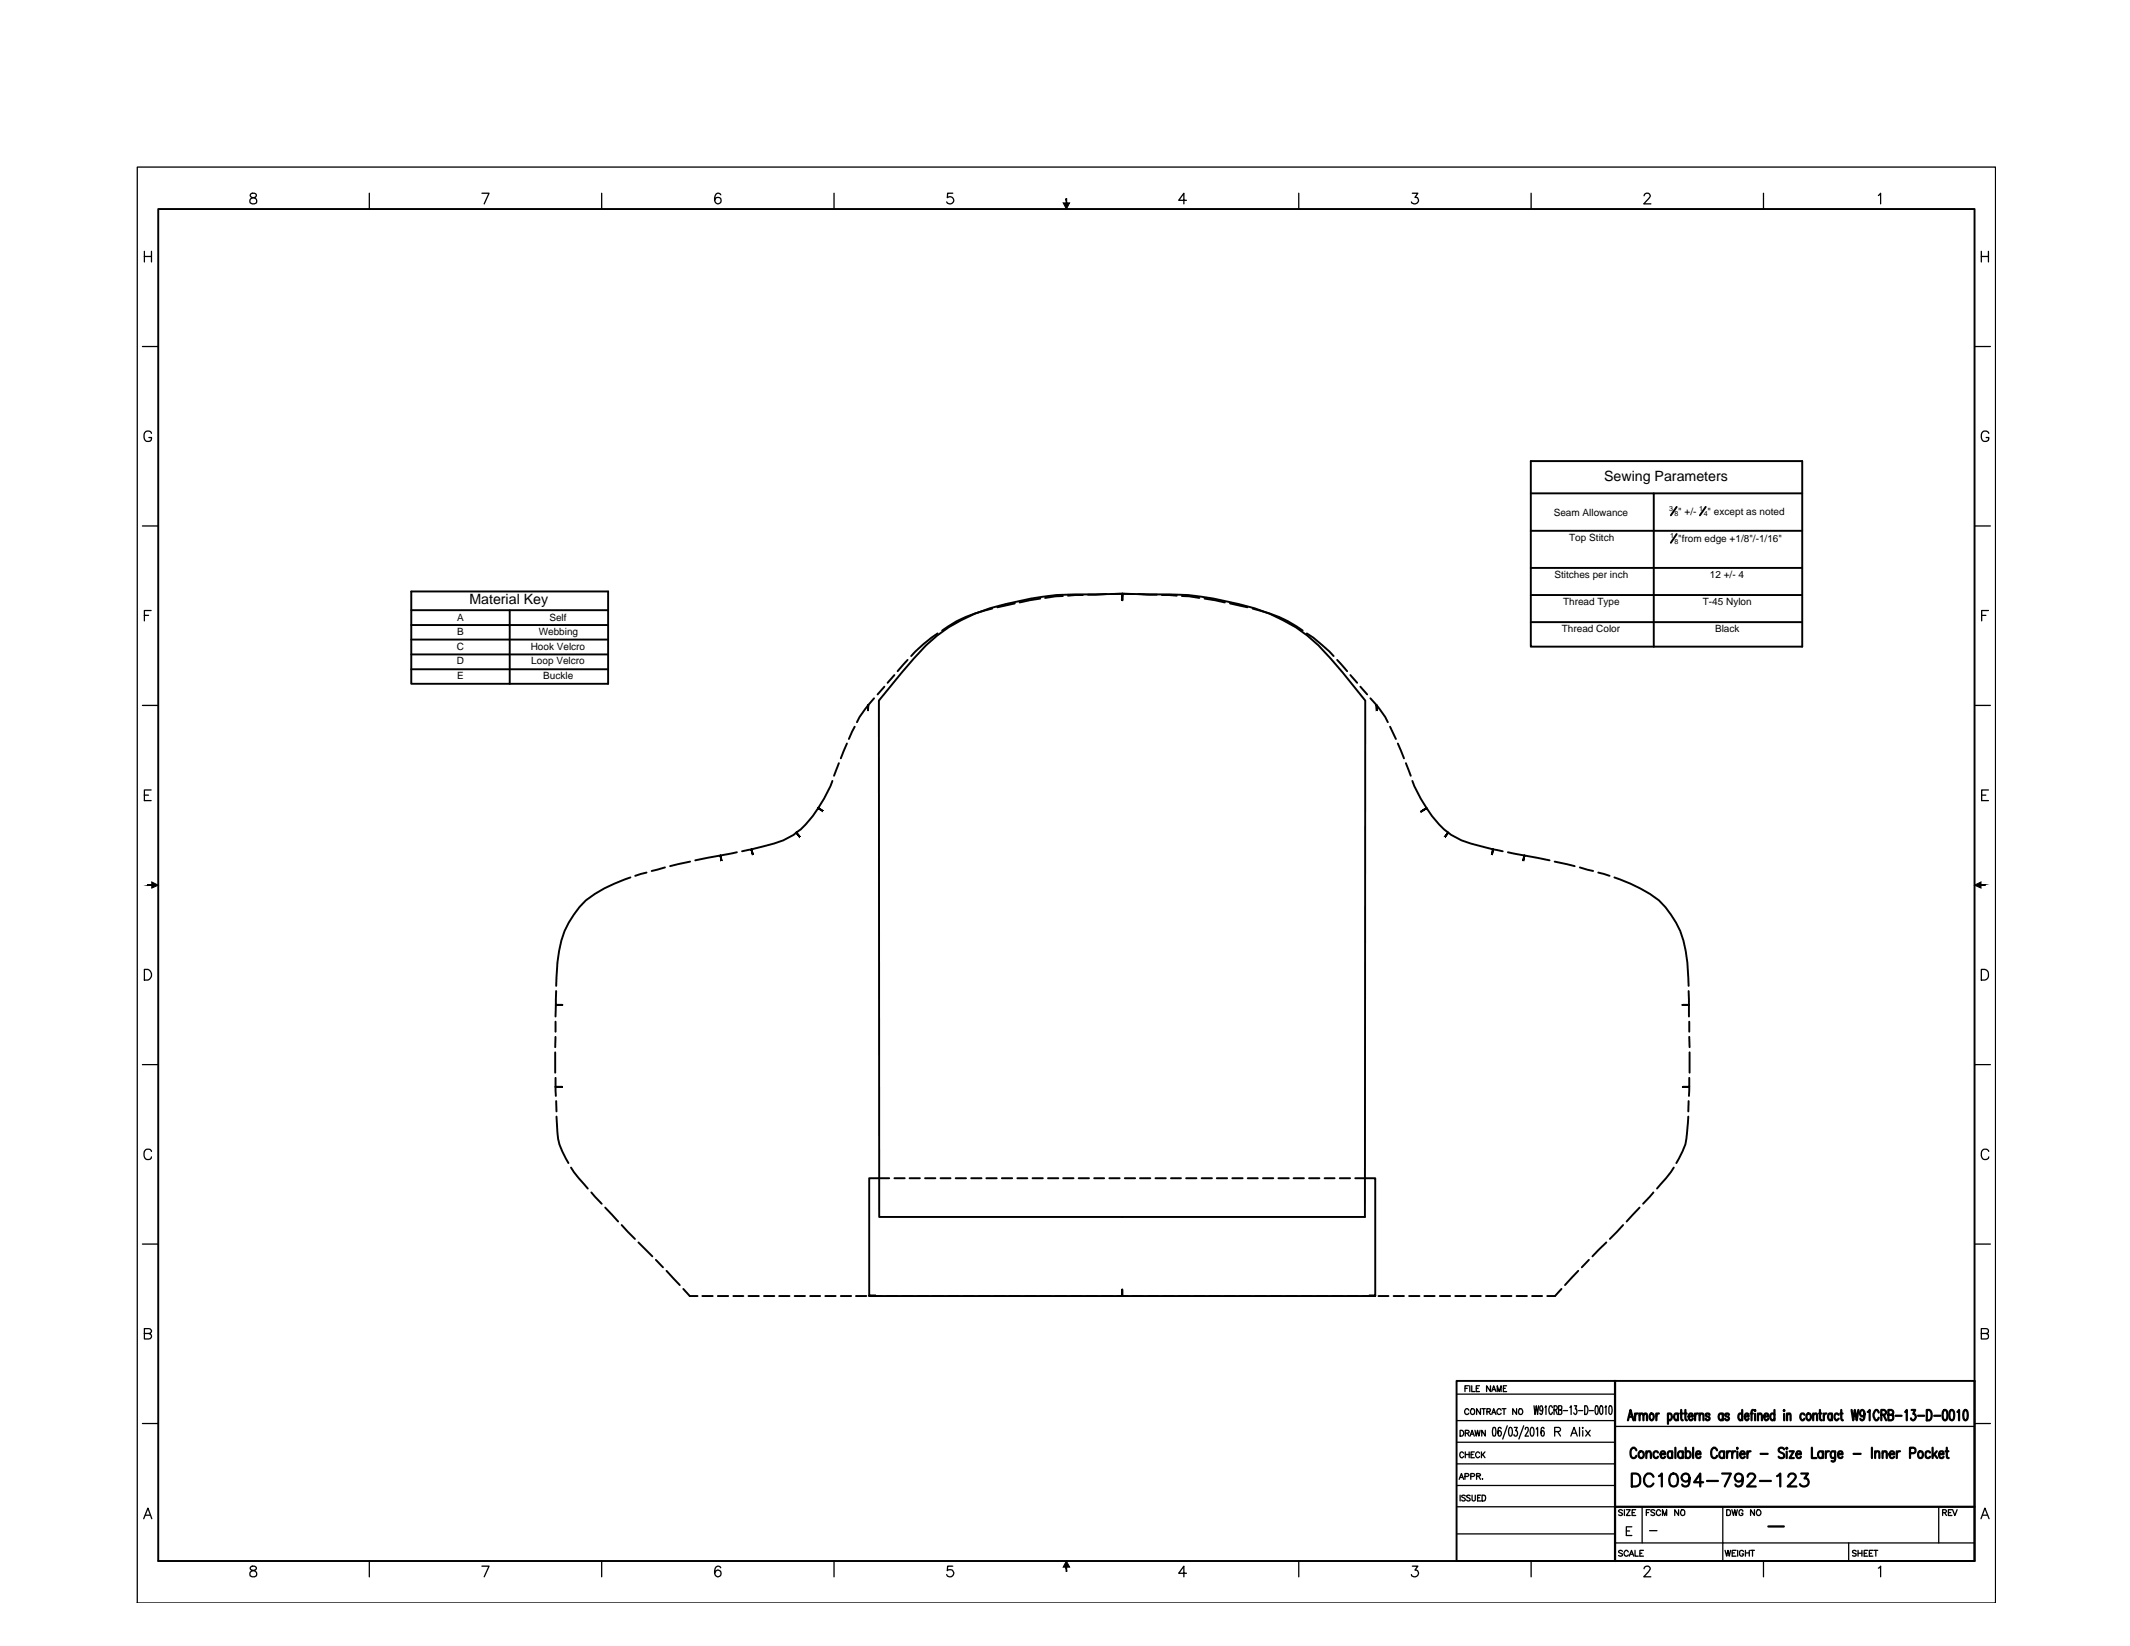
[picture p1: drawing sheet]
<svg xmlns="http://www.w3.org/2000/svg" width="279mm" height="216mm" viewBox="0 0 279 216" stroke-linecap="round" stroke-linejoin="round" font-family="sans-serif">
<!-- layer: T001L001 -->
<g fill="none" stroke="#000" stroke-width=".25">
<path d="M130.1 79.8a16.8 16.8 0 0 0-6.5 2.9M133.1 79.1l-2.3 .6M136.5 78.5l-2.8 .5M139.4 78.2l-2.3 .2M142 78l-1.9 .1M145.1 77.9l-2.4 .1M145.8 77.9h1.4v.8v-.8h1.4M149.3 77.9l2.4 .1M152.4 78l2 .1M155 78.2l2.3 .2M158 78.5l2.7 .5M161.3 79.1l2.3 .6"/>
<path d="M164.3 79.8a16.8 16.8 0 0 1 6.6 2.9M111.1 97.5l-.8 2M112.1 95.3l-.7 1.6M114.7 91.6l-.8 .9-.1 .8 .1-.8-1.2 1.6-.3 .6M116 90.1l-.9 1M117.3 88.5l-.9 1.1M119.1 86.6l-1.4 1.4M123 83.1a18.4 18.4 0 0 0-3.5 2.9M171.4 83.1a20.7 20.7 0 0 1 3.5 2.9M175.4 86.6l1.3 1.4M177.1 88.5l.9 1.1M178.4 90.1l.9 1"/>
<path d="M179.8 91.6l.8 .9v.8v-.8l1.1 1.6 .3 .6M182.3 95.3l.8 1.6M183.4 97.5l.8 2M82.7 115.1a20.8 20.8 0 0 0-5.9 3 12.1 12.1 0 0 0-3.7 8.1l-.1 3.1M84.8 114.5l-1.5 .4M87.2 113.8l-1.7 .4M90.5 113l-2.6 .6M96.7 111.8l-2.2 .4 .2 .8-.2-.8-3.3 .6M109.2 102.4l-1.1 2.4-.8 1.2 .7 .5-.7-.5a10.5 10.5 0 0 1-2.8 3.2l.5 .7-.5-.7a9.6 9.6 0 0 1-4.4 1.8l-1.5 .4 .2 .8-.2-.8-1.3 .3M110 100.1l-.6 1.7M184.4 100.1l.7 1.7M185.3 102.4l1.1 2.4 .7 1.2-.7 .5 .7-.5a11.4 11.4 0 0 0 2.9 3.2l-.5 .7 .5-.7a10.2 10.2 0 0 0 4.4 1.8l1.4 .4-.1 .8 .1-.8 1.3 .3"/>
<path d="M197.8 111.8l2.2 .4-.2 .8 .2-.8 3.3 .6M203.9 113l2.7 .6M207.2 113.8l1.8 .4M209.6 114.5l1.5 .4M211.8 115.1a20.8 20.8 0 0 1 5.8 3 12.1 12.1 0 0 1 3.7 8.1l.2 3.1M72.8 138v2.7M72.9 136l-.1 1.4M72.9 134v1.3M73 130l-.1 1.8h.9h-.9v1.5M221.5 130v1.8h-.8h.8v1.5M221.6 134v1.3M221.6 136v1.4"/>
<path d="M221.6 138v2.7M72.9 141.4v1.2h.8h-.8v1.1M73 144.4v1.4M73 146.5a16.5 16.5 0 0 0 .4 3.6l1.2 2.5M74.9 153.1l1 1.4 1.2 1.4M77.6 156.4l1.3 1.5M79.4 158.4l1.7 1.8M115.3 154.5h-1.3v15.5h.9h-.9h33.2v-.9v.9h33.2h-.8h.8v-15.5h-1.4M147.2 159.6h-31.9v-67.7l4.6-5.5a20.7 20.7 0 0 1 12-7.2 39.3 39.3 0 0 1 11.7-1.2l3.6-.1v.8v-.8v.8v-.8l3.6 .1a40.2 40.2 0 0 1 15.8 2.5 19.8 19.8 0 0 1 8 5.9l4.5 5.5-.1 67.7M215.1 158.4l-1.7 1.8M216.9 156.4l-1.4 1.5M219.6 153.1l-1.1 1.4-1.1 1.4"/>
<path d="M221.5 146.5l-.1 .7a9.4 9.4 0 0 1-1.2 4.8l-.3 .6M221.5 144.4v1.4M221.6 141.4v1.2h-.9h.9l-.1 1.1M81.5 160.7l1.8 1.8M83.7 163l1.9 1.8M86 165.3l1 .9M87.4 166.7l1.8 1.9M89.6 169.1l.9 .9M204.8 169.1l-.8 .9M207 166.7l-1.7 1.9M208.4 165.3l-.9 .9M210.7 163l-1.8 1.8"/>
<path d="M212.9 160.7l-1.7 1.8"/>
</g>
<!-- layer: 0 -->
<g fill="none" stroke="#000" stroke-width=".25">
<path d="M20.8 27.4h238.2v177.4h-238.2zM53.9 77.6h25.9v12.1h-25.9zM200.8 60.5h35.6v24.3h-35.6zM200.8 64.7h35.6M200.8 69.6h35.6M200.8 74.5h35.6M200.8 78h35.6M216.9 64.7v20.1M219.9 66.5l-.7 1.1M219.9 70l-.7 1.2M223.7 66.5l-.7 1.1M53.9 80h25.9"/>
<path d="M53.9 82h25.9M53.9 83.9h25.9M53.9 85.8h25.9M53.9 87.8h25.9M66.9 80v9.7M200.8 81.6h35.6M115.3 154.5h1.3M117.3 154.5h1.4M119.3 154.5h1.4M121.3 154.5h1.4M123.4 154.5h1.3M125.4 154.5h1.3"/>
<path d="M127.4 154.5h1.3M129.4 154.5h1.3M131.4 154.5h1.4M133.4 154.5h1.4M135.4 154.5h1.4M137.5 154.5h1.3M139.5 154.5h1.3M141.5 154.5h1.3M143.5 154.5h1.3M145.5 154.5h1.4M147.2 159.6h31.8M147.5 154.5h1.4"/>
<path d="M149.5 154.5h1.4M151.6 154.5h1.3M153.6 154.5h1.3M155.6 154.5h1.3M157.6 154.5h1.4M159.6 154.5h1.4M161.6 154.5h1.4M163.7 154.5h1.3M165.7 154.5h1.3M167.7 154.5h1.4M169.7 154.5h1.3M171.7 154.5h1.4"/>
<path d="M173.8 154.5h1.3M175.7 154.5h1.4M177.8 154.5h1.2M90.5 170h1M92.1 170h1.4M94.2 170h1.3M96.2 170h1.3M98.2 170h1.3M100.2 170h1.4M102.2 170h1.4M104.2 170h1.4M106.3 170h1.3"/>
<path d="M108.3 170h1.3M110.3 170h1.3M112.3 170h1.3M114.3 170h1.4M116.3 170h1.4M118.3 170h1.4M120.4 170h1.3M122.4 170h1.3M124.4 170h1.3M126.4 170h1.3M128.4 170h1.4M130.4 170h1.4"/>
<path d="M132.4 170h1.4M134.5 170h1.3M136.5 170h1.3M138.5 170h1.3M140.5 170h1.4M142.5 170h1.4M144.5 170h1.4M146.6 170h1.3M148.6 170h1.3M150.6 170h1.3M152.6 170h1.3M154.6 170h1.4"/>
<path d="M156.6 170h1.4M158.6 170h1.4M160.7 170h1.3M162.7 170h1.3M164.7 170h1.3M166.7 170h1.3M168.7 170h1.4M170.7 170h1.4M172.7 170h1.4M174.8 170h1.3M176.8 170h1.3M178.8 170h1.3"/>
<path d="M180.8 170h1.3M182.8 170h1.4M184.8 170h1.4M186.8 170h1.4M188.9 170h1.3M190.9 170h1.3M192.9 170h1.3M194.9 170h1.4M196.9 170h1.4M198.9 170h1.4M201 170h1.3M203 170h1"/>
<path d="M191.1 181.1h67.9v23.7h-67.9z"/>
</g>
<!-- layer: AM_BOR -->
<g fill="#000" stroke="#000" stroke-width=".13">
<path d="M139.5 26.6h.8l-.4 .8zM19.9 115.7l.9 .4-.9 .4zM259 116.1l.9-.4v.8zM139.9 204.8l.4 .8h-.8z"/>
<path d="M139.8 26.1l.1 .5v-.5zM139.8 26.1l.1 .5h-.1z"/>
<path d="M19.4 116v.1l.5-.1zM19.4 116.1l.5-.1v.1z"/>
<path d="M259.9 116.1h.5v-.1zM259.9 116h.5l-.5 .1z"/>
<path d="M139.8 205.6v.5h.1zM139.8 205.6h.1v.5z"/>
</g>
<g fill="none" stroke="#000" stroke-width=".17">
<path d="M18 21.9h243.8v188.4h-243.8zM18.9 33.6h1M18.9 33v1.4M19.9 33v1.4M32.9 25.4a.27 .27 0 0 0-.1 .3 .27 .27 0 0 0 .2 .2 .47 .47 0 0 1 .6 .2 .47 .47 0 0 1-.1 .6 .6 .6 0 0 1-.7-.1 .51 .51 0 0 1 .1-.5 .51 .51 0 0 1 .5-.2 .27 .27 0 0 0 .2-.2 .27 .27 0 0 0-.1-.3l-.1-.1zM48.4 25.3v2.1M63.2 25.3h.9l-.6 1.4M78.9 25.3v2.1M94.5 25.6a.38 .38 0 0 0-.5-.2 .78 .78 0 0 0 .2 1.3 .44 .44 0 0 0 .4-.4 .44 .44 0 0 0-.4-.4 .44 .44 0 0 0-.5 .4M109.4 25.3v2.1M125 25.3h-.7v.6a.49 .49 0 0 1 .7 .1 .49 .49 0 0 1-.1 .7 .49 .49 0 0 1-.7-.2M155.6 26.3h-1l.7-1v1.4"/>
<path d="M170.4 25.3v2.1M185.3 25.3h.7l-.4 .6a.44 .44 0 0 1 .5 .5 .44 .44 0 0 1-.6 .3l-.3-.1-.1-.1M200.8 25.3v2.1M215.7 25.7v-.2a.43 .43 0 0 1 .7 0 .39 .39 0 0 1-.1 .6l-.7 .6h.9M231.3 25.3v2.1M246.4 25.6l.3-.3v1.4M259.9 33v1.4M259.9 33.6h.9M260.8 33v1.4M18.7 45.5h2.1M19.9 56.8a.51 .51 0 0 0-.6-.3 .51 .51 0 0 0-.4 .6 .61 .61 0 0 0 .1 .6 .61 .61 0 0 0 .7 .2l.1-.2 .1-.3h-.4M259 45.5h2.1"/>
<path d="M260.9 56.8a.51 .51 0 0 0-.6-.3 .51 .51 0 0 0-.4 .6 .6 .6 0 0 0 .1 .6 .6 .6 0 0 0 .7 .2l.1-.2 .1-.3h-.4M18.7 69h2.1M259 69h2.1M18.7 92.5h2.1M18.9 80.7h.6M19.8 80.1h-.9v1.3M259 92.5h2.1M259.9 80.7h.6M260.8 80.1h-.9v1.3M18.9 104.3h.6M19.8 103.6h-.9v1.4h.9M259.9 104.3h.6"/>
<path d="M260.8 103.6h-.9v1.4h.9M18.7 139.6h2.1M18.9 127.2h.5a.75 .75 0 0 1 .5 .7 .75 .75 0 0 1-.5 .7h-.5zM259 139.6h2.1M259.9 127.2h.5a.75 .75 0 0 1 .4 .7 .75 .75 0 0 1-.4 .7h-.5zM19.9 151a.51 .51 0 0 0-.6-.3 .51 .51 0 0 0-.4 .5 .61 .61 0 0 0 .1 .7 .61 .61 0 0 0 .7 .1l.2-.2M260.9 151a.51 .51 0 0 0-.6-.3 .51 .51 0 0 0-.4 .5 .6 .6 0 0 0 .1 .7 .6 .6 0 0 0 .7 .1l.2-.2M18.7 163.2h2.1M18.9 174.9h.6a.32 .32 0 0 0 .4-.3 .32 .32 0 0 0-.4-.3h-.6v1.3h.6a.36 .36 0 0 0 .4-.3 .36 .36 0 0 0-.4-.4M259 163.2h2.1M259.9 174.9h.6a.32 .32 0 0 0 .3-.3 .32 .32 0 0 0-.3-.3h-.6v1.3h.6a.36 .36 0 0 0 .3-.3 .36 .36 0 0 0-.3-.4M18.7 186.7h2.1"/>
<path d="M18.9 199.2l.5-1.4 .5 1.4M19.1 198.7h.6M191.1 186.3h20.8M191.1 189.2h20.8M191.1 192h20.8M191.1 182.9h20.8M191.1 194.8h20.8M191.1 197.6h20.8M191.4 194l.3-.7 .3 .7M191.5 187.6a.39 .39 0 0 1 .5 .4 .39 .39 0 0 1-.5 .4zM191.5 196.1v.8M191.5 193.8h.4"/>
<path d="M192 190.6a.26 .26 0 0 0-.3-.2 .26 .26 0 0 0-.2 .3v.2a.26 .26 0 0 0 .2 .3 .26 .26 0 0 0 .3-.2M192.2 193.7h.3l.2-.2v-.1l-.2-.1h-.3v.7M192.2 182.1h.3M192.2 188l.4-.1 .1-.2-.5-.1v.8M192.2 196.2l-.2-.1-.3 .1 .1 .2 .4 .2a.25 .25 0 0 1-.2 .3 .25 .25 0 0 1-.3-.1M192.2 190.4v.8M192.2 190.8h.5M192.5 188l.2 .4M192.6 181.8h-.4v.7M192.7 185l-.1-.1a.34 .34 0 0 0-.5 .1 .34 .34 0 0 0 .2 .5h.2l.2-.1M192.7 190.4v.8M192.8 181.8v.7"/>
<path d="M192.8 188.4l.3-.8 .3 .8M192.8 196.2l-.1-.1-.3 .1v.2l.4 .1v.3l-.3 .1-.1-.1M192.9 193.7h.4l.1-.2v-.1l-.1-.1h-.4v.7M192.9 188.1h.4M193 190.8h.2M193 184.8a.36 .36 0 0 1 .4 .3 .36 .36 0 0 1-.3 .4 .46 .46 0 0 1-.1-.7zM193.1 181.8v.7h.4M193.1 196.1v.7l.2 .1 .2-.1v-.7M193.4 190.4h-.4v.8h.4M193.5 187.6l.1 .8 .2-.8 .2 .8 .2-.8M193.6 182.1h.3M193.7 193.6h.5v-.2l-.2-.1h-.3v.7"/>
<path d="M193.8 196.5h.3M193.9 193.6l.3 .4M194.1 181.8h-.5v.7h.5M194.1 190.6a.26 .26 0 0 0-.3-.2 .26 .26 0 0 0-.2 .3 .31 .31 0 0 0 .1 .4 .31 .31 0 0 0 .4 0v-.1M194.2 184.8v.7l-.5-.7v.7M194.2 196.1h-.4v.8h.4M194.3 190.4v.8M194.4 184.8h.4M194.4 196.1h.3a.43 .43 0 0 1 0 .8h-.3zM194.5 194h.1M194.5 190.8l.3 .4M194.6 184.8v.7"/>
<path d="M194.8 190.4l-.5 .6M194.8 187.6v.8l-.4-.8v.8M195 185.2l.5-.1v-.3h-.5v.7M195.3 185.2l.2 .3M195.5 181.8v.7l-.5-.7v.7M195.7 182.5l.2-.7 .3 .7M195.7 185.5l.2-.7 .3 .7M195.8 182.3h.3M195.8 185.3h.3M195.8 187.3l.2-.1a.76 .76 0 0 1 .2 1l-.1 .1-.1 .1a.76 .76 0 0 1-.2-1zM196.4 182.5v-.7l.3 .7 .2-.7v.7M196.9 185a.28 .28 0 0 0-.3-.2 .28 .28 0 0 0-.2 .3 .31 .31 0 0 0 .1 .4 .31 .31 0 0 0 .4-.1"/>
<path d="M196.9 187.4v-.1l-.2-.1a.79 .79 0 0 0-.2 1l.1 .1a.35 .35 0 0 0 .3-.3 .35 .35 0 0 0-.2-.4l-.2 .4M197 184.8h.5M197.2 182.1h.3M197.3 184.8v.7M197.6 181.8h-.4v.7h.4M197.7 187l-.6 1.8M198 187.3l.2-.1a.87 .87 0 0 1 0 1.2h-.1a.97 .97 0 0 1-.1-1.1zM198.6 187.2h.4l-.2 .4a.37 .37 0 0 1 .3 .4 .37 .37 0 0 1-.3 .4l-.2-.1v-.1M198.9 184.8v.7l-.5-.7v.7M199.2 184.9a.35 .35 0 0 1 .5 .1 .35 .35 0 0 1-.1 .5 .32 .32 0 0 1-.4-.1 .32 .32 0 0 1 0-.4zM199.9 187l-.7 1.8M200.1 187.5l.1-.3 .3 .2v.2l-.5 .8h.5"/>
<path d="M200.8 187.3l.2-.1a.87 .87 0 0 1 0 1.2h-.1a.97 .97 0 0 1-.1-1.1zM201.2 184.4l.2 1.1 .1-1.1 .2 1.1 .1-1.1M201.5 187.4l.2-.2v1.2M202.4 184.8l-.2 .3a.37 .37 0 0 1-.2-.4 .37 .37 0 0 1 .2-.3l.2 .4-.1 .5-.1 .2-.2-.1M202.5 187.4v-.1l-.2-.1a1.23 1.23 0 0 0-.1 1.1l.1 .1a.38 .38 0 0 0 .3-.4 .38 .38 0 0 0-.3-.4l-.1 .2v.2M202.7 184.6l.1-.2v1.1M203.6 184.6v-.2h-.3a1 1 0 0 0 0 1.1l.3-.1v-.2M203.8 184.9h.3l.1-.1v-.4h-.4v1.1M203.9 187.8l.7-.1 .1-.1v-.2l-.3-.2h-.5v1.2M204.1 184.9l.2 .6M204.3 187.8l.4 .6M204.4 184.9h.3l.2-.1-.1-.4h-.4v1.1h.3l.2-.1v-.4l-.2-.1"/>
<path d="M205.1 185h.5M205.9 184.6l.2-.2v1.1M206.1 188.4l.4-1.2 .4 1.2M206.2 188h.5M206.5 184.4h.3l-.2 .4h.1a.44 .44 0 0 1-.1 .7l-.2-.2M207.1 185h.5M207.2 187.2v1.2M207.6 187.2v.2zM207.6 187.6v.8M207.9 184.4h.2a.84 .84 0 0 1 0 1.1h-.2zM208 187.6l.6 .8M208.5 185h.5"/>
<path d="M208.6 187.6l-.6 .8M209.3 184.4h.3v.5v.4l-.1 .2-.2-.2zM209.9 184.4h.2a1.02 1.02 0 0 1 0 1.1h-.1a.97 .97 0 0 1-.1-1.1zM210.5 184.6l.2-.2v1.1M211.1 184.4h.2a.76 .76 0 0 1 .1 .9l-.2 .2a1.23 1.23 0 0 1-.1-1.1zM211.9 187.1h47.1M212.8 198.1l-.1-.1-.4 .1 .1 .2 .4 .3v.1l-.1 .1-.4-.1M213.1 198v.8M213.3 198h.5l-.5 .8h.5M214.1 198.4h.3M214.6 198h-.5v.8h.5M215.4 197.6v4.8"/>
<path d="M216 198.4h.3M216.4 198h-.4v.8M217.1 198.1l-.2-.1-.4 .1 .1 .2 .5 .3v.1l-.2 .1-.4-.1M217.8 198.2v-.1a.34 .34 0 0 0-.5 .1 .34 .34 0 0 0 .1 .5l.2 .1 .2-.2M218.1 198.8v-.8l.3 .8 .2-.8v.8M220.2 198v.8l-.5-.8v.8M220.6 198.1a.36 .36 0 0 1 .4 .3 .36 .36 0 0 1-.3 .4 .46 .46 0 0 1-.1-.7zM226 197.6v7.2M226.5 198a.42 .42 0 0 1 .5 .2 .42 .42 0 0 1-.1 .5l-.4 .1zM227.2 198l.2 .8 .2-.8 .1 .8 .2-.8M228.6 198.2a.26 .26 0 0 0-.3-.2 .26 .26 0 0 0-.2 .3 .32 .32 0 0 0 .1 .4 .32 .32 0 0 0 .4 0v-.2h-.2M230.1 198v.8l-.5-.8v.8"/>
<path d="M230.5 198.1a.35 .35 0 0 1 .5 .3 .35 .35 0 0 1-.5 .3l-.1-.4zM254.3 197.6v4.8M254.8 198.4h.4l.1-.3-.5-.1v.8M255.1 198.4l.2 .4M255.6 198.4h.3M256 198h-.4v.8h.4M256.1 198l.3 .8 .3-.8M259 186.7h2.1M259.9 199.2l.5-1.4 .5 1.4M260.1 198.7h.6M32.9 205.5l-.1 .3 .2 .1a.58 .58 0 0 1 .7 .6l-.1 .2a.63 .63 0 0 1-.8 0 .46 .46 0 0 1 .4-.7l.3-.1 .1-.3-.2-.2zM48.4 204.8v2"/>
<path d="M63.2 205.4h.9l-.6 1.4M78.9 204.8v2M94.5 205.6a.39 .39 0 0 0-.3-.2 .39 .39 0 0 0-.4 .3 .82 .82 0 0 0 .3 1.1 .44 .44 0 0 0 .5-.4 .44 .44 0 0 0-.4-.4 .44 .44 0 0 0-.5 .4M109.4 204.8v2M125 205.4h-.7v.6a.49 .49 0 0 1 .7 0 .49 .49 0 0 1-.1 .8 .49 .49 0 0 1-.7-.3M155.6 206.4h-1l.7-1v1.4M170.4 204.8v2M185.3 205.4h.7l-.4 .5a.47 .47 0 0 1 .4 .7 .47 .47 0 0 1-.7 .1l-.2-.2M191.1 201.2h20.8M200.8 204.8v2M211.9 202.4h47.1M212.8 203.5l-.1-.1-.4 .1 .1 .2 .4 .1v.2l-.1 .1-.4-.1"/>
<path d="M213.3 200.8h.5M213.6 203.6l-.1-.1a.34 .34 0 0 0-.5 .1 .34 .34 0 0 0 .2 .5h.2l.2-.2M213.7 204.1l.3-.7 .3 .7M213.8 203.9h.4M214.1 200.3h-.8v1.1h.8M214.5 203.4v.7h.4M215.1 203.7h.3M215.6 203.4h-.5v.7h.5M215.7 205.8v-.1a.44 .44 0 0 1 .4-.3 .44 .44 0 0 1 .4 .3l-.2 .4-.7 .7h.9M216.4 200.8h1M226.3 203.4l.2 .7 .2-.7 .1 .7 .2-.7M227.2 203.7h.3"/>
<path d="M227.7 203.4h-.5v.7h.5M227.9 203.4v.7M228.7 203.5a.26 .26 0 0 0-.3-.1 .26 .26 0 0 0-.2 .3v.1a.26 .26 0 0 0 .2 .3 .26 .26 0 0 0 .3-.3h-.2M229 203.7h.5M229 203.4v.7M229.5 203.4v.7M229.6 203.4h.5M229.9 203.4v.7M231.3 204.8v2M242.5 202.4v2.4M243.5 203.5l-.2-.1h-.3v.2l.4 .2 .1 .2-.2 .1-.3-.1M243.7 203.4v.7"/>
<path d="M243.7 203.7h.5M244.2 203.4v.7M244.5 203.7h.3M245 203.4h-.5v.7h.5M245.2 203.7h.3M245.7 203.4h-.5v.7h.5M245.8 203.4h.5M246.1 203.4v.7M246.4 205.7l.3-.3v1.4"/>
</g>
<g fill="none" stroke="#000" stroke-width=".3">
<path d="M211.9 181.1v23.7M211.9 197.6h47.1M213.5 186.3l.4-1.4 .4 1.4M213.7 185.8h.4M214.1 193.3h.5a.91 .91 0 0 1 .6 .8 .91 .91 0 0 1-.6 .9h-.5zM214.5 185.4v.9M214.6 190.2a.36 .36 0 0 0-.5-.2 .89 .89 0 0 0 .1 1.2 .37 .37 0 0 0 .4-.2M214.9 185.4h-.3l-.1 .4M215 190.5a.33 .33 0 0 1 .6 0 .43 .43 0 0 1 0 .5 .43 .43 0 0 1-.5 .2 .62 .62 0 0 1-.1-.7zM215.1 185.7l.1-.3h.3l.1 .9M215.1 185.4v.9M215.6 185.7l.2-.3h.2v.9"/>
<path d="M216 190.6l.2-.2h.3v.8M216 190.4v.8M216.5 185.4a.42 .42 0 0 1 .5 .3 .42 .42 0 0 1-.2 .5l-.1 .1a.49 .49 0 0 1-.2-.9zM216.9 193.7a.63 .63 0 0 0-.7-.4 .63 .63 0 0 0-.5 .6 .8 .8 0 0 0 .8 1.1l.4-.4M217.3 185.4v.9M217.5 190.5l-.1-.1a.32 .32 0 0 0-.5 .1 .43 .43 0 0 0 0 .5 .43 .43 0 0 0 .5 .2l.1-.1M217.6 185.4h-.2l-.1 .4M217.6 193.6l.4-.3v1.7M217.8 190.7h.6v-.1a.29 .29 0 0 0-.2-.2 .29 .29 0 0 0-.3 .1l-.1 .2a.38 .38 0 0 0 .4 .5l.2-.1M218.8 185.6l.1-.2a.42 .42 0 0 1 .4 .3 .42 .42 0 0 1-.1 .5l-.2 .1-.2-.2M218.8 185.4v1.4M219.2 193.4a.54 .54 0 0 1 .8 .2 1.31 1.31 0 0 1-.1 1.3 .56 .56 0 0 1-.9-.2 1.37 1.37 0 0 1 .2-1.3z"/>
<path d="M219.3 190.5a.3 .3 0 0 0-.2-.1 .3 .3 0 0 0-.3 .1v.2a.38 .38 0 0 0 .3 .5l.2-.1M219.3 190.4v.8M219.8 189.9v1.3M220.1 185.6l-.1-.2a.42 .42 0 0 0-.4 .3 .42 .42 0 0 0 .1 .5l.2 .1 .2-.2M220.1 185.4v.9M220.4 185.4h.3M220.5 184.9v1.1l.1 .2 .1 .1M220.7 190.5a.33 .33 0 0 0-.6 0 .43 .43 0 0 0 0 .5 .43 .43 0 0 0 .5 .2l.1-.1M220.7 190.4v.8M220.9 185.4h.3M221.1 184.9v1.1v.2l.2 .1M221.1 190.5a.33 .33 0 0 1 .6 0 .43 .43 0 0 1 0 .5 .43 .43 0 0 1-.5 .2l-.1-.1"/>
<path d="M221.1 189.9v1.3M221.5 185.8h.6l-.1-.4a.42 .42 0 0 0-.5 .3 .42 .42 0 0 0 .1 .5l.3 .1 .2-.2M221.6 193.8a.53 .53 0 0 1-.7 .5 .53 .53 0 0 1-.2-.8 .53 .53 0 0 1 .8 0 1.6 1.6 0 0 1-.1 1.4 .52 .52 0 0 1-.7-.2M222.1 189.9v1.3M222.3 185.4v.9M222.5 190.7h.6v-.1a.29 .29 0 0 0-.3-.2 .29 .29 0 0 0-.3 .1v.2a.38 .38 0 0 0 .4 .5l.2-.1M222.7 185.4h-.2l-.2 .4M222.9 185.7l.3-.3h.2v.9M222.9 185.4v.9M223.4 194.4h-1.2l.8-1.1v1.7M223.9 194.3h1.5M224.3 185.6a.27 .27 0 0 0-.3-.2 .27 .27 0 0 0-.3 .2l.2 .2h.2l.2 .2-.1 .2-.2 .1-.2-.1-.1-.1"/>
<path d="M225.2 190.2a.36 .36 0 0 0-.5-.2 .89 .89 0 0 0 .1 1.2 .37 .37 0 0 0 .4-.2M225.9 193.3h1.1l-.8 1.7M226 185.6a.27 .27 0 0 0-.3-.2 .27 .27 0 0 0-.2 .2l-.1 .3a.36 .36 0 0 0 .4 .4l.2-.2M226 185.4v.9M226.2 190.5a.33 .33 0 0 0-.6 0 .43 .43 0 0 0-.1 .5 .43 .43 0 0 0 .5 .2l.2-.1M226.2 190.4v.8M226.5 190.4v.8M226.8 185.6v-.2a.32 .32 0 0 0-.5 .2l.2 .2h.2l.1 .2-.2 .3-.3-.1v-.1M227 190.4h-.3l-.2 .3M227.2 190.4v.8M227.6 190.4h-.2l-.2 .3M227.9 189.9v.1z"/>
<path d="M227.9 190.4v.8M228.2 190.7h.7v-.1a.29 .29 0 0 0-.3-.2 .29 .29 0 0 0-.3 .1 .42 .42 0 0 0 0 .5 .42 .42 0 0 0 .4 .2l.2-.1M228.5 185.6l-.1-.2a.42 .42 0 0 0-.4 .3 .42 .42 0 0 0 .1 .5l.3 .1 .1-.2M228.5 184.9v1.4M228.6 193.8a.53 .53 0 0 1-.7 .5 .53 .53 0 0 1-.2-.8 .53 .53 0 0 1 .8 0 1.43 1.43 0 0 1-.1 1.4 .47 .47 0 0 1-.8-.2M228.9 185.8h.5l-.1-.4a.42 .42 0 0 0-.5 .3 .42 .42 0 0 0 .2 .5l.2 .1 .2-.2M229.2 190.4v.8M229.2 193.7l.1-.3 .2-.1h.4a.41 .41 0 0 1 .2 .6l-.9 1.1h1.1M229.6 190.4h-.2l-.2 .3M229.6 185.4h.3M230 184.9l-.2 .1v.2v1.1M230.2 184.9v.2z"/>
<path d="M230.2 185.4v.9M230.6 185.7l.1-.3h.3l.1 .9M230.6 185.4v.9M230.9 194.3h1.4M230.9 190.7h1M231.4 185.8h.6v-.1a.26 .26 0 0 0-.3-.3 .26 .26 0 0 0-.2 .2l-.1 .3a.36 .36 0 0 0 .3 .4l.3-.2M232.8 185.6a.27 .27 0 0 0-.3-.2 .27 .27 0 0 0-.2 .2l-.1 .3a.36 .36 0 0 0 .4 .4l.2-.2M232.8 184.9v1.4M233.1 193.6l.4-.3v1.7M234 184.9v.2zM234 190.1a.37 .37 0 0 0-.4-.2 .37 .37 0 0 0-.3 .3l.1 .2 .6 .3v.4a.45 .45 0 0 1-.7 0M234 185.4v.9"/>
<path d="M234.4 189.9l.1 .1h-.1zM234.4 190.4v.8M234.4 185.7l.1-.3h.3l.1 .9M234.4 185.4v.9M234.6 193.7l.1-.3a.51 .51 0 0 1 .9 .2v.2l-.3 .4-.8 .8h1.1M234.8 190.4h.5l-.5 .8h.5M235.6 190.7h.6l-.1-.3a.3 .3 0 0 0-.4 .1 .43 .43 0 0 0 0 .5 .43 .43 0 0 0 .4 .2l.1-.1M236.3 193.3h.9l-.5 .6a.55 .55 0 0 1 .6 .6 .55 .55 0 0 1-.8 .5l-.2-.1-.2-.2M236.7 185.6l-.1-.2a.42 .42 0 0 0-.5 .3 .42 .42 0 0 0 .2 .5l.2 .1 .2-.2M237.1 185.4a.42 .42 0 0 1 .5 .3 .42 .42 0 0 1-.2 .5l-.1 .1a.49 .49 0 0 1-.4-.3 .49 .49 0 0 1 .2-.6zM237.7 189.9v1.3h.6M237.8 185.7l.2-.3h.3l.1 .9"/>
<path d="M237.8 185.4v.9M238.6 185.4h.3M238.7 184.9v1.1l.1 .2 .2 .1M239.1 190.5a.33 .33 0 0 0-.6 0 .43 .43 0 0 0 0 .5 .43 .43 0 0 0 .5 .2l.1-.1M239.1 190.4v.8M239.2 185.4v.9M239.5 190.4v.8M239.6 185.4h-.2l-.2 .4M239.9 190.4h-.2l-.2 .3M240.3 185.6l-.1-.2a.42 .42 0 0 0-.4 .3 .42 .42 0 0 0 .1 .5l.2 .1 .2-.2M240.3 185.4v.9M240.7 190.4v1.2l-.2 .1-.2-.1"/>
<path d="M240.7 190.5a.3 .3 0 0 0-.3-.1 .3 .3 0 0 0-.2 .1l-.1 .2a.38 .38 0 0 0 .4 .5l.2-.1M241.1 190.7h.6v-.1a.29 .29 0 0 0-.2-.2 .29 .29 0 0 0-.4 .1v.2a.38 .38 0 0 0 .4 .5l.2-.1M241.2 185.6l-.1-.2a.42 .42 0 0 0-.5 .3 .42 .42 0 0 0 .2 .5l.2 .1 .2-.2M241.4 185.4h.3M241.5 184.9v1.1l.1 .2 .1 .1M242.9 184.9l.2 1.4 .2-1.4 .3 1.4 .2-1.4M243.1 190.7h1M244.6 185.4a.36 .36 0 0 1-.4 .4 .45 .45 0 0 1-.2-.5 .45 .45 0 0 1 .3-.4 .97 .97 0 0 1 0 1.4l-.2-.1-.1-.1M245 185.2l.3-.3v1.4M245.5 189.9v1.3M246 190.6l.1-.2h.4v.8M246 190.4v.8"/>
<path d="M246.4 185.3a.3 .3 0 0 0-.1-.3 .3 .3 0 0 0-.3 0 .89 .89 0 0 0 .1 1.3 .36 .36 0 0 0 .3-.3M246.8 185.6l.5-.1a.33 .33 0 0 0 .1-.3 .33 .33 0 0 0-.2-.3h-.4v1.4M246.9 190.6l.2-.2h.4v.8M246.9 190.4v.8M247.1 185.6l.3 .7M247.7 185.6h.4a.32 .32 0 0 0 .2-.3 .32 .32 0 0 0-.2-.4h-.4v1.4h.4l.2-.1v-.5l-.2-.1M247.8 190.7h.7v-.1a.29 .29 0 0 0-.3-.2 .29 .29 0 0 0-.3 .1 .42 .42 0 0 0 0 .5 .42 .42 0 0 0 .4 .2l.2-.1M248.6 185.7h.8M248.8 190.4v.8M249.2 190.4h-.2l-.2 .3M249.9 185.2l.2-.3v1.4M250.5 190.6l.7-.1 .1-.1-.1-.4-.2-.1h-.5v1.3"/>
<path d="M250.8 184.9h.4l-.2 .5a.4 .4 0 0 1 .3 .6 .4 .4 0 0 1-.5 .2l-.1-.2M251.6 185.7h.8M251.7 190.4a.32 .32 0 0 1 .5 .1v.2a.38 .38 0 0 1-.3 .5 .57 .57 0 0 1-.2-.8zM252.7 184.9h.4a.89 .89 0 0 1 0 1.4h-.4zM253.2 190.5a.3 .3 0 0 0-.3-.1 .3 .3 0 0 0-.3 .1v.2a.38 .38 0 0 0 .4 .5l.2-.1M253.5 189.9v1.3M253.7 185.7h.8M253.7 190.7l.4 .5M254.1 190.4l-.6 .6M254.4 190.7h.5v-.3a.32 .32 0 0 0-.5 .1v.2a.39 .39 0 0 0 .4 .5l.1-.1M254.9 185l.3-.1a1.02 1.02 0 0 1 0 1.4h-.1a1.15 1.15 0 0 1-.2-1.3zM255.2 190.4h.4"/>
<path d="M255.4 189.9v1.1v.2h.2M255.8 185l.3-.1a1.02 1.02 0 0 1 0 1.4h-.1a.63 .63 0 0 1-.3-.8zM256.8 185.2l.2-.3v1.4M257.7 185l.2-.1a1.02 1.02 0 0 1 0 1.4h-.1a1.15 1.15 0 0 1-.1-1.3zM232 200.2h2"/>
</g>
<g font-size="1.9">
<text x="210.4" y="63.1">Sewing Parameters</text>
<text x="61.6" y="79.3">Material Key</text>
</g>
<g font-size="1.3">
<text x="203.8" y="67.6">Seam Allowance</text>
<text x="205.8" y="70.9">Top Stitch</text>
<text x="220.1" y="67.5">&quot; +/-</text>
<text x="220.1" y="71.1">&quot;from edge +1/8&quot;/-1/16&quot;</text>
<text x="224" y="67.5">&quot; except as noted</text>
<text x="203.9" y="75.8">Stitches per inch</text>
<text x="224.3" y="75.8">12 +/- 4</text>
<text x="60" y="81.5">A</text>
<text x="60" y="83.3">B</text>
<text x="70.7" y="83.3">Webbing</text>
<text x="72.1" y="81.5">Self</text>
<text x="204.9" y="82.9">Thread Color</text>
<text x="205" y="79.4">Thread Type</text>
<text x="223.4" y="79.4">T-45 Nylon</text>
<text x="225" y="82.9">Black</text>
<text x="59.9" y="85.2">C</text>
<text x="59.9" y="87.1">D</text>
<text x="60" y="89.1">E</text>
<text x="69.6" y="85.2">Hook Velcro</text>
<text x="69.7" y="87.1">Loop Velcro</text>
<text x="71.3" y="89.1">Buckle</text>
</g>
<g font-size=".9">
<text x="219" y="67">3</text>
<text x="219.1" y="70.6">1</text>
<text x="219.6" y="67.7">8</text>
<text x="219.6" y="71.3">8</text>
<text x="222.9" y="67">1</text>
<text x="223.5" y="67.7">4</text>
</g>
</svg>
